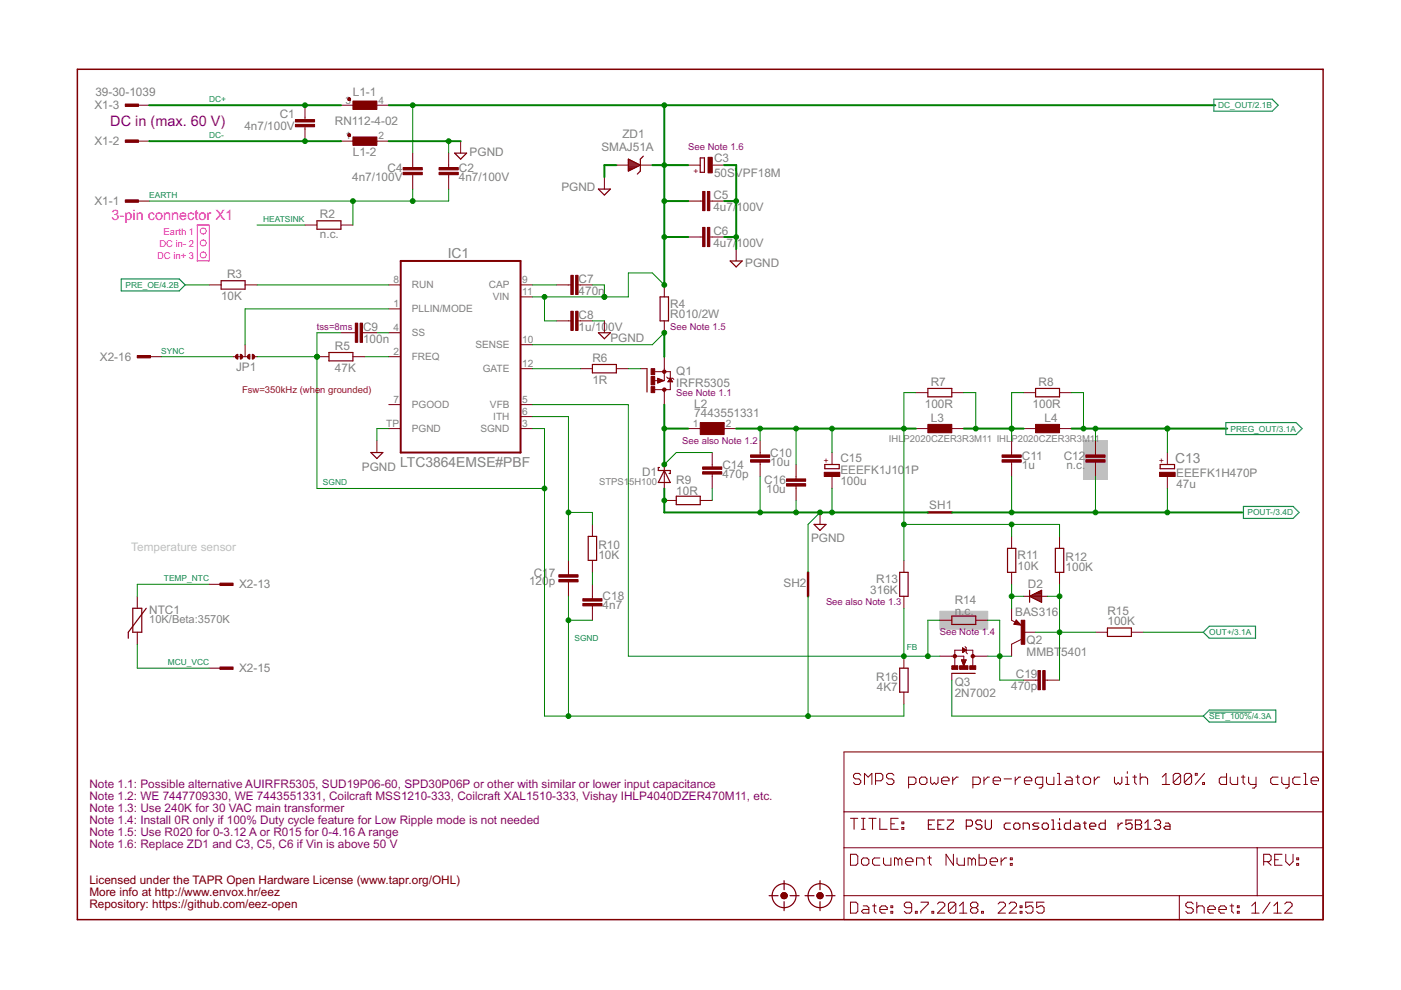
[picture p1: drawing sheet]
<svg xmlns="http://www.w3.org/2000/svg" width="297mm" height="210mm" viewBox="0 0 297 210" stroke-linecap="round" stroke-linejoin="round" font-family="sans-serif">
<g fill="#c0c0c0" stroke="#c0c0c0" stroke-width=".21">
<path d="M199.3 129.6h10.1v3.8h-10.1z"/>
<path d="M229.7 93.4h5.1v8.3h-5.1z"/>
</g>
<g fill="none" stroke="#800000" stroke-width=".21">
<path d="M29.1 22.3h2.5M29.1 29.9h2.5M64.7 22.3v3.1M64.7 26.9v3M72.3 22.3h2.5M72.3 29.9h2.5M79.9 22.3h2.5M79.9 29.9h2.5M87.5 32.5v3M87.5 37v3.1M95.1 32.5v3M95.1 37v3.1"/>
<path d="M97.7 29.9v2.6M128.1 37.5v2.6M130.7 35h2.5M135.8 35h2.5M145.9 35h2.6M151 35h2.5M29.1 42.6h2.5M64.7 47.7h2.5M72.3 47.7h2.5M145.9 50.2h3.1M145.9 42.6h3.1M150.5 50.2h3"/>
<path d="M150.5 42.6h3M156.1 52.8v2.5M31.6 75.6h2.6M44.3 60.4h2.6M49.4 75.6h3.3M52 60.4h2.5M52 73.1v2.5M53.7 75.6h.8M67.2 75.6h2.5M72.3 70.5h3M74.8 75.6h2.6M76.9 70.5h3"/>
<path d="M82.4 75.6h2.6M82.4 65.5h2.6M82.4 60.4h2.6M82.4 70.5h2.6M110.4 78.2h2.5M110.4 62.9h2.5M110.4 60.4h2.5M110.4 73.1h2.5M118 68h3M118 60.4h3M122.6 68h3M122.6 60.4h3"/>
<path d="M123.1 78.2h2.5M128.1 68v2.5M130.7 78.2h2.5M135.8 78.2h1.4M138.8 78.8h3.3v3.8h-3.3M140.8 60.4v2.5M140.8 68v2.5M140.8 75.6v5.1h-2.1M141.4 79.9l.2 .3h1l.3 .3M79.9 93.4v2.5M82.4 90.9h2.6M82.4 85.8h2.6"/>
<path d="M110.4 90.9h2.5M110.4 85.8h2.5M110.4 88.3h2.5M139.4 80.2l1.3 .5-1.3 .5zM139.4 81.1h.3M139.4 81h.6M139.4 80.9h.9M139.4 80.8h1.2M139.4 80.6h1.1M139.4 80.5h.8M139.4 80.4h.5M139.4 80.3h.2"/>
<path d="M140.8 82.6v3.2M140.8 98.5v5.1M141.7 80.9h.9M141.8 80.8h.7M141.8 80.6h.6M141.9 80.5h.4M142 80.4h.2M142.1 80.3h.1M142.1 80.2l.5 .8h-1zM145.9 90.9h2.6M151 95.9v3.1M153.5 90.9h2.6"/>
<path d="M161.2 93.4v3.1M161.2 98v3M168.8 98.5v3M176.4 95.9v2.6M194.2 83.2h2.5M194.2 90.9h2.5M201.8 83.2h2.5M201.8 90.9h2.5M214.5 93.4v3.1M214.5 98v3M217 83.2h2.6M217 90.9h2.6"/>
<path d="M224.6 83.2h2.6M224.6 90.9h2.6M232.3 93.4v3.1M232.3 98v3M247.5 95.9v2.6M120.5 118.8v3.1M125.6 111.2v2.5M125.6 118.8v2.5M140.8 106.1h2.6M148.5 106.1h2.5M151 100.5v3.1M168.8 103.1v3"/>
<path d="M173.9 108.6v2.6M176.4 101v2.6M191.6 118.8v2.5M214.5 113.7v2.6M224.6 113.7v2.6M247.5 101v2.6M29.1 126.4v2.6M29.1 134v2.6M44.3 123.9h2.6M120.5 123.4v3M125.6 123.9v3M125.6 128.5v3"/>
<path d="M191.6 126.4v2.6M191.6 139.1v2.6M199.3 139.1h5v.9M199.3 131.5h2.5M203.8 139.9h1.1l-.6 1.3zM203.9 140h.9M204.1 137.4l.8 .5-.8 .5zM204.1 138.3h.1M204.1 138.2h.3M204.1 138h.4M204.1 137.9h.6M204.1 137.8h.7"/>
<path d="M204.1 137.7h.5M204.1 137.6h.3M204.1 137.5h.1M204.6 137.1l.3 .3v1l.2 .2M206.2 139.1h3.2M206.9 131.5h2.5M214.5 121.3v2.6M214.5 129v2.5l.7 .4M215.5 131.4l1 1.2-1.6-.2zM216.5 135.6l-2 1v2.5M217 134h2.6M217 126.4h5.1"/>
<path d="M224.6 121.3v2.6M232.3 134h2.5M239.9 134h2.5M44.3 141.7h2.6M178.9 159.4h101.6v35.6h-101.6zM191.6 146.7v2.6M201.8 142.8v1.4M203.9 140.1h.8M204 140.2h.7M204 140.4h.7M204.1 140.5h.5M204.1 140.6h.5"/>
<path d="M204.2 140.7h.3M204.2 140.8h.3M204.3 140.9h.1M204.3 141.1h.1M206.2 141.1v-3.2h-3.8v3.3M217 144.2h3.1M221.6 144.2h3M178.9 179.7h101.6M178.9 172.1h101.6M180.3 173.5h1.6M181.1 173.5v2.3M182.5 164.4l-.4-.4h-.8l-.3 .4v.4l.3 .3h.8l.4 .4v.4l-.4 .4h-.8l-.3-.4"/>
<path d="M182.6 173.5h.8M182.6 175.8h.8M183 173.5v2.3M183.3 166.3v-2.3l.8 .8 .7-.8v2.3M184.2 173.5h1.6M185 173.5v2.3M185.6 165.5h1.2l.4-.4v-.7l-.4-.4h-1.2v2.3M186.5 173.5v2.3h1.6M188.9 174.7h.8M189.5 164.4l-.4-.4h-.8l-.3 .4v.4l.3 .3h.8l.4 .4v.4l-.4 .4h-.8l-.3-.4M190.4 173.5h-1.5v2.3h1.5M191.2 175.5h.4v.3h-.4z"/>
<path d="M191.2 174.3h.4v.4h-.4zM192.6 166.3h1.2l.4-.4v-.8l-.4-.3h-1.2v2.3M195 165.1l.4-.3h.8l.3 .3v.8l-.3 .4h-.8l-.4-.4zM197.3 164.8v1.1l.4 .4 .4-.4 .4 .4 .4-.4v-1.1M199.6 165.5h1.6v-.4l-.4-.3h-.8l-.4 .3v.8l.4 .4h.8M202 164.8v1.5M203.2 164.8h-.4l-.8 .7M206.3 166.3h1.2l.3-.4v-.8l-.3-.3h-1.2v2.3M208.6 164.8v1.5M209.8 164.8h-.4l-.8 .7M210.6 165.5h1.5v-.4l-.4-.3h-.8l-.3 .3v.8l.3 .4h.8M212.9 165.1h1.6"/>
<path d="M215.2 164.8v1.5M216.4 164.8h-.4l-.8 .7M217.2 165.5h1.6v-.4l-.4-.3h-.8l-.4 .3v.8l.4 .4h.8M221.1 166.3h-1.2l-.4-.4v-.8l.4-.3h1.2v1.9l-.4 .4h-.4M221.9 164.8v1.1l.3 .4h1.2v-1.5M224.2 164h.4v2.3M224.2 166.3h.8M226.1 164.8h.8l.4 .3v1.2h-1.2l-.3-.4 .3-.4h1.2M228.1 164.8h.8M228.5 164.4v1.5l.4 .4M229.7 165.1l.4-.3h.7l.4 .3v.8l-.4 .4h-.7l-.4-.4zM232 164.8v1.5"/>
<path d="M233.2 164.8h-.4l-.8 .7M236.3 164.8v1.1l.4 .4 .4-.4 .3 .4 .4-.4v-1.1M238.6 166.3h.8M238.6 164.8h.4v1.5M239 163.6v.4M240.2 164.8h.8M240.6 164.4v1.5l.4 .4M241.7 165.1l.4-.3h.8l.4 .3v1.2M241.7 164v2.3M246.4 166.3h1.6M246.4 164.8l.8-.8v2.3M250.3 164.4l-.4-.4h-.7l-.4 .4v1.5"/>
<path d="M250.3 164.4v1.5l-.4 .4h-.7l-.4-.4M250.3 164.4l-1.5 1.5M252.6 164.4l-.3-.4h-.8l-.4 .4v1.5M252.6 164.4v1.5l-.3 .4h-.8l-.4-.4M252.6 164.4l-1.5 1.5M253.4 164h.4v.4h-.4zM255 165.9h.4v.4h-.4zM255.4 164l-2 2.3M260.1 164v2.3h-1.2l-.4-.4v-.8l.4-.3h1.2M260.8 164.8v1.1l.4 .4h1.2v-1.5M263.2 164.8h.7M263.6 164.4v1.5l.3 .4"/>
<path d="M264.7 164.8v1.1l.4 .4h1.2M266.3 164.8v1.9l-.4 .4h-.4M266.6 179.7v10.2M271 164.8h-1.2l-.4 .3v.8l.4 .4h1.2M271.8 164.8v1.1l.3 .4h1.2M273.3 164.8v1.9l-.4 .4h-.4M275.7 164.8h-1.2l-.4 .3v.8l.4 .4h1.2M276.4 164h.4v2.3M276.4 166.3h.8M278 165.5h1.5v-.4l-.3-.3h-.8l-.4 .3v.8l.4 .4h.8M178.9 189.9h101.6M180.3 181.1h1.2l.4 .4v1.6l-.4 .4h-1.2z"/>
<path d="M180.3 191.3h1.2l.4 .4v1.5l-.4 .4h-1.2zM182.6 182.3l.4-.4h.8l.4 .4v.8l-.4 .4h-.8l-.4-.4zM183 192.1h.8l.4 .3v1.2h-1.2l-.4-.4 .4-.4h1.2M185 192.1h.8M185.4 191.7v1.5l.4 .4M186.5 192.8h1.6v-.4l-.4-.3h-.8l-.4 .3v.8l.4 .4h.8M186.5 181.9h-1.1l-.4 .4v.8l.4 .4h1.1M187.3 181.9v1.2l.4 .4h1.2v-1.6M188.9 193.2h.4v.4h-.4zM188.9 192.1h.4v.3h-.4zM190.4 182.3l-.3-.4h-.4v1.6M190.4 182.3l.4-.4 .4 .4v1.2"/>
<path d="M190.4 182.3v1.2M192 182.7h1.6v-.4l-.4-.4h-.8l-.4 .4v.8l.4 .4h.8M193.3 192.4h-1.2l-.4-.3v-.4l.4-.4h.8l.4 .4v1.5l-.4 .4h-.8l-.4-.4M194.1 193.2h.4v.4h-.4zM194.3 183.5v-1.6h1.2l.4 .4v1.2M195.2 191.3h1.6v.4l-1.6 1.5v.4M196.7 181.9h.8M197.1 181.5v1.6l.4 .4M197.6 193.2h.4v.4h-.4zM198.8 191.7l.3-.4h.8l.4 .4v.4l-1.5 1.5h1.5M202.1 181.1v2.4l-1.5-2.4v2.4M202.6 191.7v1.5l-.3 .4h-.8l-.4-.4"/>
<path d="M202.6 191.7l-.3-.4h-.8l-.4 .4v1.5M202.6 191.7l-1.5 1.5M202.9 181.9v1.2l.4 .4h1.2v-1.6M203.4 193.6h1.6M203.4 192.1l.8-.8v2.3M206 182.3l-.4-.4h-.3v1.6M206 182.3v1.2M206 182.3l.4-.4 .4 .4v1.2M206.2 192.4l-.4 .4v.4l.4 .4h.7l.4-.4v-.4l-.4-.4M206.2 192.4l-.4-.3v-.4l.4-.4h.7l.4 .4v.4l-.4 .3M206.2 192.4h.7M207.6 181.1v2.4h1.2l.3-.4v-.8l-.3-.4h-1.2"/>
<path d="M208.1 193.2h.4v.4h-.4zM209.9 182.7h1.6v-.4l-.4-.4h-.8l-.4 .4v.8l.4 .4h.8M211.6 191.7l.4-.4h.8l.4 .4v.4l-1.6 1.5h1.6M212.3 181.9v1.6M213.4 181.9h-.4l-.7 .8M214 191.7l.3-.4h.8l.4 .4v.4l-1.5 1.5h1.5M214.2 183.1h.4v.4h-.4zM214.2 181.9h.4v.4h-.4zM216.3 193.2h.4v.4h-.4zM216.3 192.1h.4v.3h-.4zM219 191.3h-1.5v1.1l.7-.3h.4l.4 .3v.8l-.4 .4h-.8l-.3-.4M221.4 191.3h-1.6v1.1l.8-.3h.4l.4 .3v.8l-.4 .4h-.8l-.4-.4"/>
<path d="M250 189.9v5.1M253 191.7l-.4-.4h-.8l-.4 .4v.4l.4 .3h.8l.4 .4v.4l-.4 .4h-.8l-.4-.4M253.7 192.4l.4-.3h.8l.4 .3v1.2M253.7 191.3v2.3M256.1 192.8h1.6v-.4l-.4-.3h-.8l-.4 .3v.8l.4 .4h.8M258.4 192.8h1.6v-.4l-.4-.3h-.8l-.4 .3v.8l.4 .4h.8M260.8 192.1h.8M261.2 191.7v1.5l.4 .4M262.3 193.2h.4v.4h-.4zM262.3 192.1h.4v.3h-.4zM265.4 193.6h1.6M265.4 192.1l.8-.8v2.3"/>
<path d="M267.9 182.7h1.2l.4-.4v-.8l-.4-.4h-1.2v2.4M268.7 182.7l.8 .8M269.3 191.3l-1.6 2.3M270.1 193.6h1.5M270.1 192.1l.7-.8v2.3M270.3 182.3h.7M271.8 181.1h-1.5v2.4h1.5M272.4 191.7l.4-.4h.8l.4 .4v.4l-1.6 1.5h1.6M272.6 181.1v1.6l.8 .8 .8-.8v-1.6M274.9 183.1h.4v.4h-.4zM274.9 181.9h.4v.4h-.4z"/>
</g>
<path d="M16.4 14.7h264.1v180.3h-264.1z" fill="none" stroke="#800000" stroke-width=".32"/>
<g fill="none" stroke="#800000" stroke-width=".23">
<path d="M196.8 174.9h.7M198.1 173.9h-1.3v1.9h1.3M198.8 174.9h.7M200.2 173.9h-1.4v1.9h1.4M200.9 173.9h1.3v.3l-1.3 1.3v.3h1.3M204.9 175.2h.9l.4-.3v-.7l-.4-.3h-.9v1.9M208.2 174.2l-.3-.3h-.7l-.3 .3v.3l.3 .4h.7l.3 .3v.3l-.3 .3h-.7l-.3-.3M208.9 173.9v1.6l.3 .3h.7l.3-.3v-1.6M214.2 174.5h-.9l-.4 .4v.6l.4 .3h.9M214.9 174.9l.4-.4h.6l.3 .4v.6l-.3 .3h-.6l-.4-.3zM216.9 175.8v-1.3h1l.3 .4v.9M220.3 174.5h-1l-.4 .4 .4 .3h.6l.4 .3-.4 .3h-1"/>
<path d="M221 174.9l.3-.4h.6l.4 .4v.6l-.4 .3h-.6l-.3-.3zM223 173.9h.3v1.9M223 175.8h.6M224.3 175.8h.7M224.3 174.5h.3v1.3M224.6 173.5v.4M226.9 173.9v1.9h-.9l-.3-.3v-.6l.3-.4h.9M228 174.5h.6l.4 .4v.9h-1l-.3-.3 .3-.3h1M229.7 174.5h.6M230 174.2v1.3l.3 .3M231 175.2h1.3v-.3l-.3-.4h-.6l-.4 .4v.6l.4 .3h.6M234.3 173.9v1.9h-.9l-.4-.3v-.6l.4-.4h.9"/>
<path d="M237 174.5v1.3M238 174.5h-.3l-.7 .7M240 173.9h-1.3v1l.7-.4h.3l.3 .4v.6l-.3 .3h-.6l-.4-.3M240.7 173.9h1l.3 .3v.3l-.3 .4 .3 .3v.3l-.3 .3h-1zM240.7 174.9h1M242.7 175.8h1.4M242.7 174.5l.7-.6v1.9M244.8 174.2l.3-.3h.6l.4 .3v.3l-.4 .4M245.4 174.9h.3M245.7 174.9l.4 .3v.3l-.4 .3h-.6l-.3-.3M247.1 174.5h.7l.3 .4v.9h-1l-.3-.3 .3-.3h1"/>
</g>
<g fill="none" stroke="#800000" stroke-width=".25">
<path d="M73.8 21h.5M73.8 28.8a.25 .25 0 0 1 .3-.4 .25 .25 0 0 1 .2 .4M73.8 28.8l.2 .1 .3-.1M73.8 28.8h.5M73.8 28.6h.5M73.9 21.2l.3 .1M73.9 21.2h.3M74.2 21.2v.1M74.3 21a.26 .26 0 0 0-.3-.2 .26 .26 0 0 0-.1 .4M74.3 21l-.1 .2M96.4 32.5h2.5l-1.2 1.2zM133.2 33.7l2.6 1.3-2.6 1.3z"/>
<path d="M133.2 36.1h.3M133.2 35.9h.8M133.2 35.7h1.2M133.2 35.5h1.7M133.2 35.2h2.1M133.2 35h2.6M133.2 34.8h2.1M133.2 34.6h1.7M133.2 34.4h1.2M133.2 34.1h.8M133.2 33.9h.3M136.4 33.1l-.6 .6v2.6l-.7 .6"/>
<path d="M148.5 33.5h.9v3h-.9zM46.9 59.5h5.1v1.8h-5.1zM67.2 46.8h5.1v1.8h-5.1zM126.9 40.1h2.5l-1.3 1.3zM154.8 55.3h2.6l-1.3 1.3zM69.7 74.7h5.1v1.8h-5.1zM125.6 77.3h5.1v1.8h-5.1zM126.9 70.5h2.5l-1.3 1.3zM137.2 78.2v4.9M140 62.9h1.7v5.1h-1.7zM78.6 95.9h2.6l-1.3 1.3zM139.8 99.1h-.2v.7h2.5v.6h-.2"/>
<path d="M140.8 99.8l1.3 2.5h-2.5zM174.9 98.5h3v.9h-3zM196.7 82.4h5.1v1.7h-5.1zM219.6 82.4h5v1.7h-5zM246 98.5h3v.9h-3zM124.7 113.7h1.8v5.1h-1.8zM143.4 105.2h5.1v1.8h-5.1zM172.6 111.2h2.5l-1.2 1.3zM213.6 116.3h1.8v5h-1.8zM223.8 116.3h1.7v5h-1.7zM28.2 129h1.9v5h-1.9zM31 129l-3.8 5v1.3"/>
<path d="M190.8 121.3h1.7v5.1h-1.7zM201.8 130.6h5.1v1.8h-5.1zM215.5 132.1h.4l-.4-.2-.3 .4 1.1 .1-.8-.8-.4 .7M218.3 125.2v2.5M218.3 126.4l2.5-1.2v2.5zM218.5 126.3h2.3M218.6 126.6h2.2M218.9 126.1h1.9M219 126.8h1.8M219.4 125.9h1.4M219.5 127h1.3M219.8 125.7h1"/>
<path d="M219.9 127.2h.9M220.3 125.4h.5M220.3 127.4h.5M220.7 125.2h.1M220.8 127.7h.1M234.8 133.2h5.1v1.7h-5.1zM190.8 141.7h1.7v5h-1.7zM201.8 142.8h5M163.1 189.9h1.9M165.6 189.9h1.3M165.6 190.1h1.2M165.7 189.7h1.1"/>
<path d="M165.8 190.3h.9M165.8 189.4h.9M166.2 186.7v1.9M166.2 191.2v1.9M167.5 189.9h1.9M170.7 189.9h1.9M173.2 189.9h1.3M173.2 190.1h1.3M173.3 189.7a.64 .64 0 0 1 .6-.4 .64 .64 0 0 1 .6 .4M173.3 189.7a.63 .63 0 0 0 .2 .7 .63 .63 0 0 0 .8 0M173.3 189.7h1.1M173.4 190.3h.9"/>
<path d="M173.4 189.4h.9M173.9 186.7v1.9M173.9 191.2v1.9M174.5 189.7l-.2 .7M175.1 189.9h1.9"/>
<circle cx="166.2" cy="189.9" r="2.54"/>
<circle cx="166.2" cy="189.9" r=".63"/>
<circle cx="173.9" cy="189.9" r="2.54"/>
</g>
<g fill="#800000" stroke="#800000" stroke-width=".21">
<path d="M150 48.2h.5v4.1h-.5z"/>
<path d="M149 48.2h.5v4.1h-.5z"/>
<path d="M159.1 97.5h4.1v.5h-4.1z"/>
<path d="M159.1 96.5h4.1v.5h-4.1z"/>
<path d="M149 100h4v.5h-4z"/>
<path d="M149 99h4v.5h-4z"/>
<path d="M216.5 131.5h.8v5.1h-.8z"/>
<path d="M166.8 102.6h4v.5h-4z"/>
<path d="M166.8 101.5h4v.5h-4z"/>
<path d="M150 40.6h.5v4.1h-.5z"/>
<path d="M149 40.6h.5v4.1h-.5z"/>
<path d="M123.6 128h4v.5h-4z"/>
<path d="M123.6 126.9h4v.5h-4z"/>
<path d="M118.5 122.9h4.1v.5h-4.1z"/>
<path d="M118.5 121.9h4.1v.5h-4.1z"/>
<path d="M122 66h.6v4.1h-.6z"/>
<path d="M121 66h.5v4.1h-.5z"/>
<path d="M219.6 90h5v1.8h-5z"/>
<path d="M196.7 90h5.1v1.8h-5.1z"/>
<path d="M138 82h.8v1.2h-.8z"/>
<path d="M138 78.2h.8v1.2h-.8z"/>
<path d="M138 79.8h.8v1.8h-.8z"/>
<path d="M122 58.4h.6v4h-.6z"/>
<path d="M121 58.4h.5v4h-.5z"/>
<path d="M76.3 68.5h.6v4.1h-.6z"/>
<path d="M75.3 68.5h.5v4.1h-.5z"/>
<path d="M201.8 141.2h1.3v.7h-1.3z"/>
<path d="M205.6 141.2h1.3v.7h-1.3z"/>
<path d="M203.5 141.2h1.7v.7h-1.7z"/>
<path d="M245.9 100.1h3.3v.9h-3.3z"/>
<path d="M221.1 142.2h.5v4h-.5z"/>
<path d="M220.1 142.2h.5v4h-.5z"/>
<path d="M85.5 35.5h4v.5h-4z"/>
<path d="M85.5 36.5h4v.5h-4z"/>
<path d="M93.1 36.5h4.1v.5h-4.1z"/>
<path d="M93.1 35.5h4.1v.5h-4.1z"/>
<path d="M62.6 25.4h4.1v.5h-4.1z"/>
<path d="M62.6 26.4h4.1v.5h-4.1z"/>
<path d="M148.5 89.6h5v2.5h-5z"/>
<path d="M174.8 100.1h3.3v.9h-3.3z"/>
<path d="M212.4 97.5h4.1v.5h-4.1z"/>
<path d="M212.4 96.5h4.1v.5h-4.1z"/>
<path d="M230.2 97.5h4.1v.5h-4.1z"/>
<path d="M230.2 96.5h4.1v.5h-4.1z"/>
<path d="M29.1 75.4h2.8v.5h-2.8z"/>
<path d="M150.1 33.4h.9v3.3h-.9z"/>
<path d="M46.6 123.6h2.8v.5h-2.8z"/>
<path d="M46.6 141.4h2.8v.5h-2.8z"/>
<path d="M74.8 21.4h5.1v1.8h-5.1z"/>
<path d="M74.8 29h5.1v1.8h-5.1z"/>
<path d="M26.6 29.7h2.8v.5h-2.8z"/>
<path d="M26.6 42.4h2.8v.5h-2.8z"/>
<path d="M26.6 22.1h2.8v.5h-2.8z"/>
</g>
<path d="M196.7 108.6h5.1M171.3 121.3v5.1" fill="none" stroke="#800000" stroke-width=".51"/>
<g fill="#800000" stroke="#800000" stroke-width=".21">
<path d="M53.5 75.1a.51 .51 0 0 1 .5 .5 .51 .51 0 0 1-.5 .5z" fill-rule="evenodd"/>
<path d="M52.6 75.3l.4-.2v.5h-.5z" fill-rule="evenodd"/>
<path d="M52.5 75.6h.5v.5l-.4-.1z" fill-rule="evenodd"/>
<path d="M50.1 75.3l.3-.2v.5h-.5z" fill-rule="evenodd"/>
<path d="M49.9 75.6h.5v.5l-.3-.1z" fill-rule="evenodd"/>
<path d="M50.9 75.1a.51 .51 0 0 1 .6 .5 .51 .51 0 0 1-.6 .5z" fill-rule="evenodd"/>
<circle cx="140.8" cy="78.8" r=".36"/>
<circle cx="140.8" cy="82.6" r=".36"/>
<circle cx="206.2" cy="139.1" r=".36"/>
<circle cx="202.4" cy="139.1" r=".36"/>
</g>
<path d="M85 55.3h25.4v40.6h-25.4z" fill="none" stroke="#800000" stroke-width=".42"/>
<g fill="none" stroke="#008000" stroke-width=".21">
<path d="M87.5 22.3v10.2M95.1 29.9v2.6M54.5 47.7h10.2M74.8 42.6v5.1M87.5 40.1v2.5M95.1 40.1v2.5h-63.5M34.2 75.6h15.2M39.3 60.4h5M54.5 60.4h27.9M54.5 75.6h12.7M72.3 70.5h-5.1v33.1h48.2M77.4 75.6h5"/>
<path d="M79.9 70.5h2.5M82.4 65.5h-30.4v7.6M112.9 60.4h5.1M112.9 78.2h10.2M115.4 62.9v5.1h2.6M125.6 68h2.5M125.6 60.4h2.5v2.5M133.2 78.2h2.6M140.8 60.4l-2.5-2.5h-5.1v5h-20.3M140.8 70.5l-2.5 2.6h-25.4M82.4 90.9h-2.5v2.5M112.9 90.9h2.5v60.9h76.2v-2.5"/>
<path d="M112.9 85.8h20.3v53.3h66.1M112.9 88.3h7.6v30.5M151 95.9h-7.6l-2.6 2.6M161.2 90.9v2.5M168.8 90.9v7.6M176.4 90.9v5M194.2 83.2h-2.6v35.6M204.3 83.2h2.6v7.7M217 83.2h-2.5v10.2M227.2 83.2h2.5v7.7M232.3 90.9v2.5M247.5 90.9v5"/>
<path d="M120.5 108.6h5.1v2.6M151 103.6v2.5M161.2 101v7.6M168.8 106.1v2.5M173.9 108.6l-2.6 2.6v10.1M176.4 103.6v5M191.6 111.2h33v2.5M214.5 101v7.6M214.5 111.2v2.5M232.3 101v7.6M247.5 103.6v5M29.1 136.6v5.1h15.2"/>
<path d="M44.3 123.9h-15.2v2.5M120.5 131.5h5.1M120.5 126.4v25.4M125.6 121.3v2.6M171.3 126.4v25.4M191.6 129v10.1M199.3 131.5h-2.6v7.6M209.4 139.1h5.1M209.4 131.5h2.6v12.7h5M214.5 126.4h2.5M214.5 123.9v5.1M219.6 134h12.7"/>
<path d="M222.1 126.4h2.5M224.6 123.9v20.3M242.4 134h12.7M201.8 144.2v7.6h53.3"/>
</g>
<g fill="#008000" stroke="#008000" stroke-width=".21">
<circle cx="173.9" cy="108.6" r=".51"/>
<circle cx="168.8" cy="108.6" r=".51"/>
<circle cx="161.2" cy="108.6" r=".51"/>
<circle cx="140.8" cy="106.1" r=".51"/>
<circle cx="176.4" cy="108.6" r=".51"/>
<circle cx="156.1" cy="42.6" r=".51"/>
<circle cx="156.1" cy="50.2" r=".51"/>
<circle cx="95.1" cy="29.9" r=".51"/>
<circle cx="140.8" cy="60.4" r=".51"/>
<circle cx="128.1" cy="62.9" r=".51"/>
<circle cx="140.8" cy="22.3" r=".51"/>
<circle cx="87.5" cy="22.3" r=".51"/>
<circle cx="115.4" cy="62.9" r=".51"/>
<circle cx="140.8" cy="35" r=".51"/>
<circle cx="140.8" cy="42.6" r=".51"/>
<circle cx="140.8" cy="50.2" r=".51"/>
<circle cx="191.6" cy="139.1" r=".51"/>
<circle cx="196.7" cy="139.1" r=".51"/>
<circle cx="224.6" cy="134" r=".51"/>
<circle cx="224.6" cy="126.4" r=".51"/>
<circle cx="214.5" cy="126.4" r=".51"/>
<circle cx="214.5" cy="111.2" r=".51"/>
<circle cx="168.8" cy="90.9" r=".51"/>
<circle cx="161.2" cy="90.9" r=".51"/>
<circle cx="191.6" cy="111.2" r=".51"/>
<circle cx="191.6" cy="90.9" r=".51"/>
<circle cx="176.4" cy="90.9" r=".51"/>
<circle cx="120.5" cy="108.6" r=".51"/>
<circle cx="140.8" cy="90.9" r=".51"/>
<circle cx="140.8" cy="98.5" r=".51"/>
<circle cx="120.5" cy="131.5" r=".51"/>
<circle cx="171.3" cy="151.8" r=".51"/>
<circle cx="120.5" cy="151.8" r=".51"/>
<circle cx="67.2" cy="75.6" r=".51"/>
<circle cx="115.4" cy="103.6" r=".51"/>
<circle cx="140.8" cy="70.5" r=".51"/>
<circle cx="212" cy="139.1" r=".51"/>
<circle cx="214.5" cy="90.9" r=".51"/>
<circle cx="206.9" cy="90.9" r=".51"/>
<circle cx="214.5" cy="108.6" r=".51"/>
<circle cx="232.3" cy="108.6" r=".51"/>
<circle cx="247.5" cy="108.6" r=".51"/>
<circle cx="64.7" cy="29.9" r=".51"/>
<circle cx="64.7" cy="22.3" r=".51"/>
<circle cx="87.5" cy="42.6" r=".51"/>
<circle cx="74.8" cy="42.6" r=".51"/>
<circle cx="247.5" cy="90.9" r=".51"/>
<circle cx="229.7" cy="90.9" r=".51"/>
<circle cx="232.3" cy="90.9" r=".51"/>
</g>
<g fill="none" stroke="#008000" stroke-width=".42">
<path d="M31.6 29.9h40.7M31.6 22.3h40.7M82.4 29.9h15.3M82.4 22.3h175.3M130.7 35h-2.6v2.5M138.3 35h7.6M140.8 22.3v38.1M153.5 35h2.6v17.8M140.8 42.6h5.1M140.8 50.2h5.1M153.5 42.6h2.6M153.5 50.2h2.6"/>
<path d="M140.8 70.5v5.1M140.8 85.8v12.7M140.8 90.9h5.1M156.1 90.9h38.1M204.3 90.9h12.7M227.2 90.9h33M140.8 103.6v5h55.9M201.8 108.6h61.6"/>
</g>
<g fill="none" stroke="#f0f" stroke-width=".21">
<path d="M41.8 47.7h2.5v7.6h-2.5z"/>
<circle cx="43.1" cy="51.5" r=".64"/>
<circle cx="43.1" cy="54.1" r=".64"/>
<circle cx="43.1" cy="49" r=".64"/>
</g>
<path d="M257.4 21h12.3l1.3 1.3-1.3 1.3h-12.3zM25.7 59.1h12.3l1.3 1.3-1.3 1.3h-12.3zM259.9 89.6h14.9l1.3 1.3-1.3 1.2h-14.9zM263.6 107.4h10.6l1.2 1.2-1.2 1.3h-10.6zM256.4 132.8h9.8v2.5h-9.8l-1.3-1.3zM256.4 150.6h14.1v2.5h-14.1l-1.3-1.3z" fill="none" stroke="#008080" stroke-width=".25"/>
<path d="M256.4 151h9" fill="none" stroke="#008080" stroke-width=".21"/>
<text font-size="3.1" fill="#800080" x="23.4" y="26.8">DC in (max. 60 V)</text>
<text font-size="3.1" fill="#f0f" x="23.7" y="46.7">3-pin connector X1</text>
<g font-size="2.9" fill="#808080">
<text x="94.9" y="54.7">IC1</text>
<text x="84.8" y="99.1">LTC3864EMSE#PBF</text>
<text x="249.1" y="98.3">C13</text>
</g>
<g font-size="2.5" fill="#808080">
<text x="20" y="23.2">X1-3</text>
<text x="20.2" y="20.3">39-30-1039</text>
<text x="74.8" y="20.3">L1-1</text>
<text x="51.8" y="27.6">4n7/100V</text>
<text x="59.3" y="25.1">C1</text>
<text x="71" y="26.5">RN112-4-02</text>
<text x="132" y="29.3">ZD1</text>
<text x="20" y="30.8">X1-2</text>
<text x="74.8" y="33">L1-2</text>
<text x="99.6" y="33.1">PGND</text>
<text x="127.5" y="32.1">SMAJ51A</text>
<text x="151.4" y="34.4">C3</text>
<text x="74.7" y="38.4">4n7/100V</text>
<text x="82.2" y="36.5">C4</text>
<text x="97.3" y="38.4">4n7/100V</text>
<text x="97.3" y="36.5">C2</text>
<text x="119" y="40.6">PGND</text>
<text x="151.4" y="37.5">50SVPF18M</text>
<text x="20" y="43.5">X1-1</text>
<text x="67.8" y="46.2">R2</text>
<text x="151.3" y="44.8">4u7/</text>
<text x="151.3" y="42.2">C5</text>
<text x="156.1" y="44.8">100V</text>
<text x="67.8" y="50.4">n.c.</text>
<text x="151.3" y="52.4">4u7/</text>
<text x="151.3" y="49.9">C6</text>
<text x="156.1" y="52.4">100V</text>
<text x="48.1" y="58.9">R3</text>
<text x="158" y="56.6">PGND</text>
<text x="46.9" y="63.7">10K</text>
<text x="122.7" y="62.6">470n</text>
<text x="122.7" y="60">C7</text>
<text x="142.1" y="65.3">R4</text>
<text x="77" y="70.2">C9</text>
<text x="122.7" y="70.2">1u/100V</text>
<text x="122.7" y="67.6">C8</text>
<text x="142.1" y="67.5">R010/2W</text>
<text x="21.2" y="76.5">X2-16</text>
<text x="71" y="74.1">R5</text>
<text x="77" y="72.7">100n</text>
<text x="125.6" y="76.7">R6</text>
<text x="129.4" y="72.5">PGND</text>
<text x="50.1" y="78.7">JP1</text>
<text x="71" y="78.9">47K</text>
<text x="125.6" y="81.5">1R</text>
<text x="143.4" y="82">IRFR5305</text>
<text x="143.4" y="79.4">Q1</text>
<text x="197.4" y="81.8">R7</text>
<text x="220.2" y="81.8">R8</text>
<text x="147.2" y="88.3">7443551331</text>
<text x="147.2" y="86.4">L2</text>
<text x="196.1" y="86.6">100R</text>
<text x="197.4" y="89.5">L3</text>
<text x="218.9" y="86.6">100R</text>
<text x="221.5" y="89.5">L4</text>
<text x="76.7" y="99.8">PGND</text>
<text x="136.1" y="100.9">D1</text>
<text x="153.2" y="101.3">470p</text>
<text x="153.2" y="99.4">C14</text>
<text x="163.3" y="98.7">10u</text>
<text x="163.3" y="96.8">C10</text>
<text x="178.2" y="100.5">EEEFK1J10</text>
<text x="178.2" y="98">C15</text>
<text x="191.8" y="100.5">1P</text>
<text x="216.7" y="99.4">1u</text>
<text x="216.7" y="97.5">C11</text>
<text x="225.5" y="97.5">C12</text>
<text x="226.1" y="99.4">n.c.</text>
<text x="249.4" y="101">EEEFK1H470P</text>
<text x="143.4" y="105">10R</text>
<text x="143.4" y="102.7">R9</text>
<text x="162" y="102.6">C16</text>
<text x="162.5" y="104.5">10u</text>
<text x="178.2" y="102.9">100u</text>
<text x="249.4" y="103.6">47u</text>
<text x="197" y="108">SH1</text>
<text x="126.9" y="118.6">10K</text>
<text x="126.9" y="116.4">R10</text>
<text x="172" y="115">PGND</text>
<text x="215.8" y="118.6">R11</text>
<text x="225.9" y="118.9">R12</text>
<text x="50.7" y="124.8">X2-13</text>
<text x="112.2" y="124.1">120p</text>
<text x="113.2" y="122.2">C17</text>
<text x="166.1" y="124.4">SH2</text>
<text x="184.5" y="125.9">316K</text>
<text x="185.8" y="123.7">R13</text>
<text x="215.8" y="120.8">10K</text>
<text x="217.9" y="124.7">D2</text>
<text x="225.9" y="121.1">100K</text>
<text x="31.6" y="130.2">NTC1</text>
<text x="127.8" y="129.2">4n7</text>
<text x="127.8" y="127.3">C18</text>
<text x="202.4" y="130.4">n.c.</text>
<text x="202.4" y="128.1">R14</text>
<text x="215.3" y="130.6">BAS316</text>
<text x="234.8" y="130.3">R15</text>
<text x="217.7" y="136.5">Q2</text>
<text x="234.8" y="132.5">100K</text>
<text x="50.7" y="142.6">X2-15</text>
<text x="215.4" y="143.8">C19</text>
<text x="217.7" y="139">MMBT</text>
<text x="225" y="139">5401</text>
<text x="185.8" y="144.3">R16</text>
<text x="185.9" y="146.5">4K7</text>
<text x="202.4" y="147.9">2N7002</text>
<text x="202.4" y="145.3">Q3</text>
<text x="214.4" y="146.4">470p</text>
</g>
<text font-size="2.5" fill="#c0c0c0" x="27.8" y="116.9">Temperature sensor</text>
<g font-size="2.5" fill="#800080">
<text x="18.9" y="167.1">Note 1.1: Possible alternative AUIRFR5305, SUD19P06-60, SPD30P06P or other with similar or lower input capacitance</text>
<text x="18.9" y="169.6">Note 1.2: WE 7447709330, WE 7443551331, Coilcraft MSS1210-333, Coilcraft XAL1510-333, Vishay IHLP4040DZER470M11, etc.</text>
<text x="18.9" y="172.1">Note 1.3: Use 240K for 30 VAC main transformer</text>
<text x="18.9" y="174.7">Note 1.4: Install 0R only if 100% Duty cycle feature for Low Ripple mode is not needed</text>
<text x="18.9" y="177.2">Note 1.5: Use R020 for 0-3.12 A or R015 for 0-4.16 A range</text>
<text x="18.9" y="179.8">Note 1.6: Replace ZD1 and C3, C5, C6 if Vin is above 50 V</text>
</g>
<g font-size="2.5" fill="#800000">
<text x="18.9" y="187.4">Licensed under the TAPR Open Hardware License (www.tapr.org/OHL)</text>
<text x="18.9" y="189.9">More info at http://www.envox.hr/eez</text>
<text x="18.9" y="192.4">Repository: https://github.com/eez-open</text>
</g>
<text font-size="2.3" fill="#808080" x="31.6" y="132.1">10K/Beta:3570K</text>
<g font-size="2.1" fill="#808080">
<text x="73.3" y="22">3</text>
<text x="80.2" y="22">4</text>
<text x="73.3" y="29.6">1</text>
<text x="80.2" y="29.6">2</text>
<text x="83.4" y="65.1">1</text>
<text x="83.4" y="60">8</text>
<text x="87.3" y="61.2">RUN</text>
<text x="103.6" y="61.2">CAP</text>
<text x="104.5" y="63.7">VIN</text>
<text x="110.7" y="62.6">11</text>
<text x="110.7" y="60">9</text>
<text x="83.4" y="70.2">4</text>
<text x="87.3" y="66.2">PLLIN/MODE</text>
<text x="87.3" y="71.3">SS</text>
<text x="83.4" y="75.3">2</text>
<text x="87.3" y="76.4">FREQ</text>
<text x="100.8" y="73.9">SENSE</text>
<text x="110.7" y="72.7">10</text>
<text x="110.7" y="77.8">12</text>
<text x="102.4" y="78.9">GATE</text>
<text x="83.4" y="85.4">7</text>
<text x="87.3" y="86.6">PGOOD</text>
<text x="103.9" y="86.6">VFB</text>
<text x="104.6" y="89.1">ITH</text>
<text x="110.7" y="85.4">5</text>
<text x="110.7" y="88">6</text>
<text x="81.9" y="90.5">TP</text>
<text x="87.3" y="91.6">PGND</text>
<text x="101.9" y="91.6">SGND</text>
<text x="110.7" y="90.5">3</text>
<text x="146.9" y="90.5">1</text>
<text x="153.9" y="90.5">2</text>
</g>
<g font-size="2" fill="#800080">
<text x="145.9" y="31.8">See Note 1.6</text>
<text x="67.2" y="69.9">tss=8ms</text>
<text x="142.1" y="69.9">See Note 1.5</text>
<text x="143.4" y="83.9">See Note 1.1</text>
<text x="144.7" y="94">See also Note 1.2</text>
<text x="175.1" y="128.3">See also Note 1.3</text>
<text x="199.3" y="134.7">See Note 1.4</text>
</g>
<g font-size="2" fill="#f0f">
<text x="33.8" y="52.3">DC in- 2</text>
<text x="34.7" y="49.8">Earth 1</text>
<text x="33.3" y="54.8">DC in+ 3</text>
</g>
<text font-size="2" fill="#f00" x="51.3" y="83.3">Fsw=350kHz (when grounded)</text>
<g font-size="2" fill="#808080">
<text x="188.5" y="93.8">IHLP2020CZER3R3M11 IHLP2020CZER3R3M11</text>
<text x="127" y="102.8">STPS1</text>
<text x="133.4" y="102.8">5H100</text>
</g>
<g font-size="1.8" fill="#008080">
<text x="44.3" y="21.7">DC+</text>
<text x="258.3" y="22.9">DC_OUT/2.1B</text>
<text x="44.3" y="29.3">DC-</text>
<text x="31.6" y="42">EARTH</text>
<text x="55.8" y="47.1">HEATSINK</text>
<text x="26.6" y="61">PRE_OE/4.2B</text>
<text x="34.2" y="75">SYNC</text>
<text x="260.9" y="91.5">PREG_OUT/3.1A</text>
<text x="68.5" y="102.9">SGND</text>
<text x="264.5" y="109.3">POUT-/3.4D</text>
<text x="34.8" y="123.3">TEMP_NTC</text>
<text x="121.8" y="135.9">SGND</text>
<text x="192.3" y="137.9">FB</text>
<text x="256.4" y="134.7">OUT+/3.1A</text>
<text x="35.6" y="141">MCU_VCC</text>
<text x="256.4" y="152.5">SET_100%/4.3A</text>
</g>
<g font-size="1.8" fill="#800000">
<text x="147" y="36.9">+</text>
<text x="175.8" y="98.1" transform="rotate(-90 175.8 98.1)">+</text>
<text x="246.9" y="98.1" transform="rotate(-90 246.9 98.1)">+</text>
</g>
</svg>
